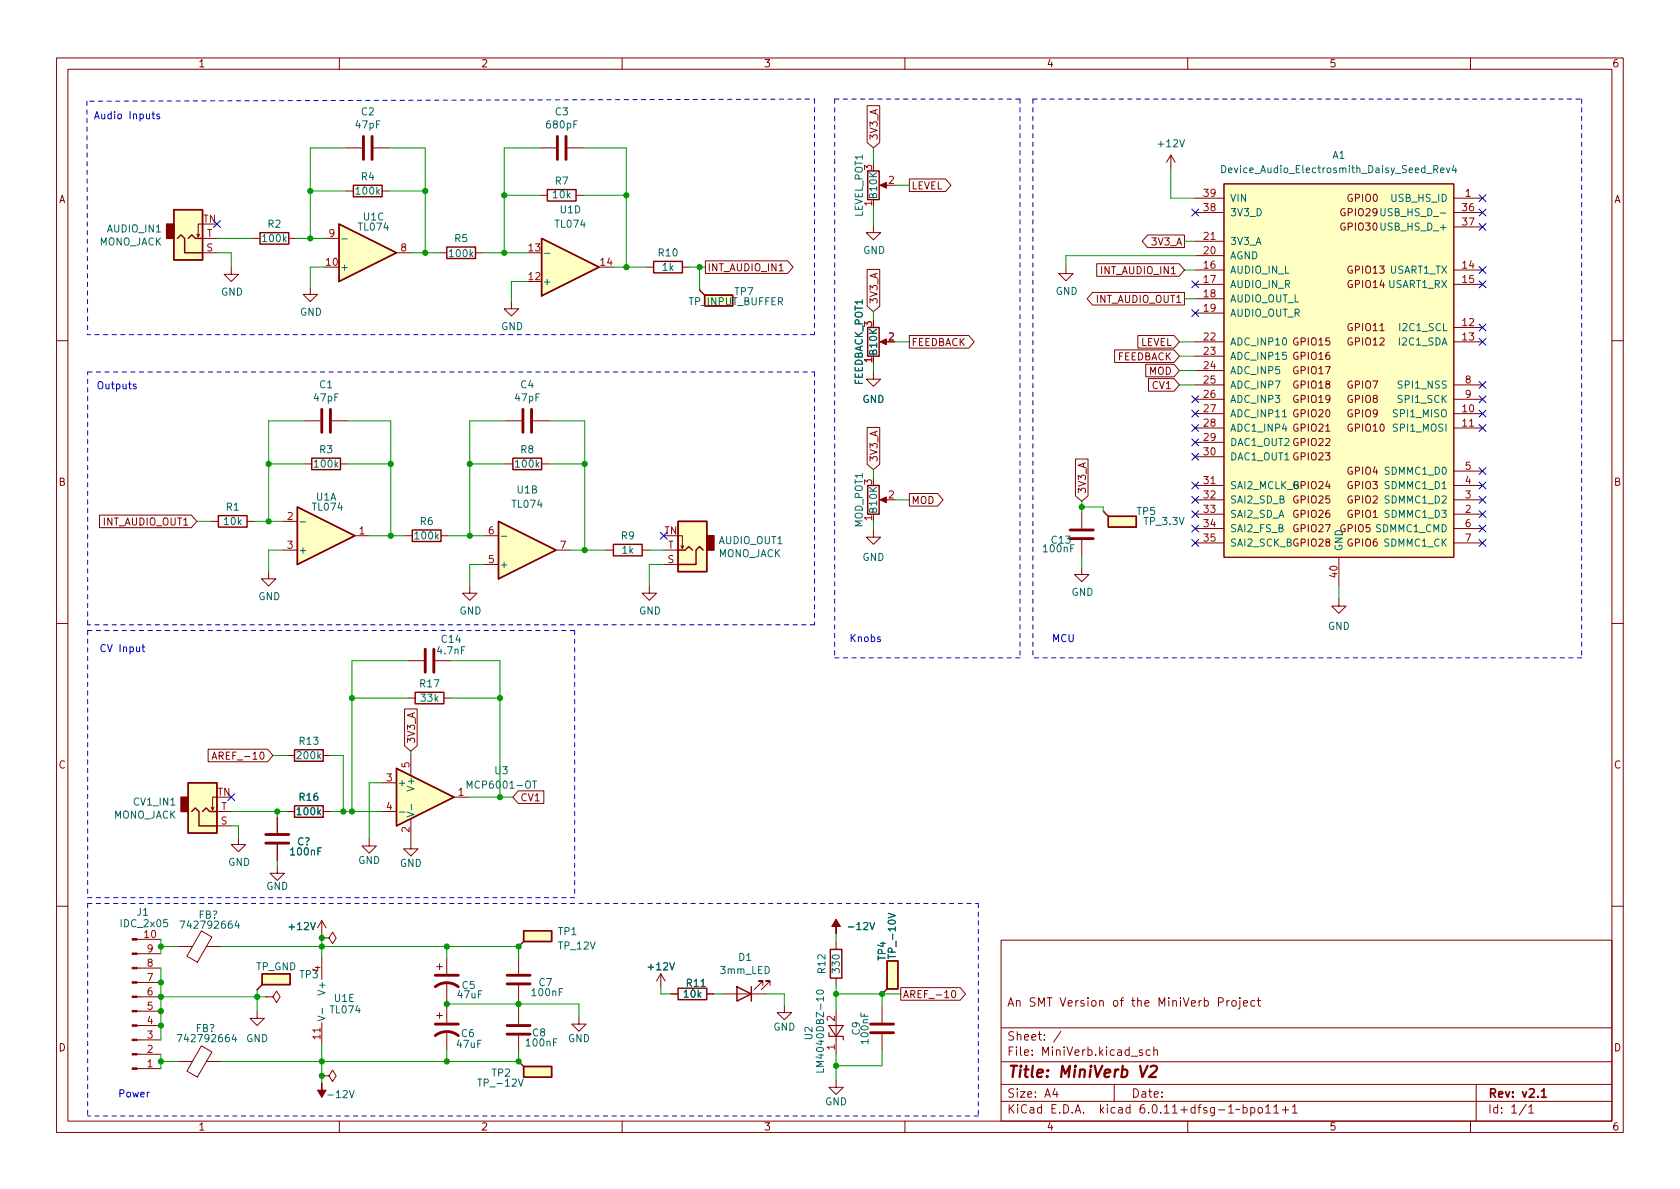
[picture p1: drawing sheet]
<svg xmlns="http://www.w3.org/2000/svg" width="297mm" height="210mm" viewBox="0 0 297 210" stroke-linecap="round" stroke-linejoin="round" font-family="sans-serif">
<g fill="none" stroke="#840000" stroke-width=".18">
<path d="M10 10.2h277v190.1h-277zM12 12.2h273v186.1h-273zM60 10.2v2M110 10.2v2M153.3 18.7h2.2v6.5l-1.1 1-1.1-1zM160 10.2v2M210 10.2v2M260 10.2v2M35.8 39.6h-.7v2.3l-.3-.5M61.2 26.2h2.8M61.2 33.8h1.3M66 26.2h2.8"/>
<path d="M67.6 33.8h1.2M95.5 34.5h1.3M95.5 26.2h2.8M100.3 26.2h2.8M101.9 34.5h1.2M154.4 39.9v1.2h1.3l-1.3 1.3-1.2-1.3h1.2M154.4 35.3v1.3M156 32.8h1M160.8 31.6h6.4l.9 1.2-.9 1.1h-6.4zM207 27.4l-.8 1.3M207 27.4v2.6M207 27.4l.8 1.3"/>
<path d="M211.3 35h5.1M211.3 37.6h5.1M216.4 32.5h40.6v66h-40.6zM257 35h5.1M257 37.6h5.1M35.3 41.4l-.2 .5M35.8 44.7h2.6M35.8 42.2h2.6M40.9 47.2v1.3h1.3l-1.3 1.3-1.3-1.3h1.3M44.7 42.2h1.3M51.1 42.2h1.2M54.9 50.8v1.3h1.2l-1.2 1.2-1.3-1.2h1.3"/>
<path d="M57.4 47.2h2.5M57.4 42.2h2.5M70.1 44.7h2.5M77.7 44.7h1.3M84.1 44.7h1.2M90.4 53.3v1.3h1.3l-1.3 1.3-1.2-1.3h1.2M93.2 49.8h2.6M93.2 44.7h2.6M105.9 47.2h2.6M114.3 47.2h1.3M120.6 47.2h1.3M123.7 51.3h.1"/>
<path d="M124.7 46.1h14.6l.9 1.1-.9 1.1h-14.6zM137.7 47.9h.8M153.3 47.6h2.2v6.6l-1.1 .9-1.1-.9zM160.8 59.3h10.5l.9 1.1-.9 1.2h-10.5zM188.5 47.1v1.3h1.2l-1.2 1.3-1.3-1.3h1.3M193.2 51.7h16.2v2.2h-16.2l-1-1.1zM193.9 46.6h14.6l.9 1.1-.9 1.2h-14.6zM201.2 59.3h6.4l.9 1.1-.9 1.2h-6.4zM202.9 41.6h6.5v2.2h-6.5l-.9-1.1zM207.1 48.4h.7M211.3 47.7h5.1M211.3 50.3h5.1"/>
<path d="M211.3 52.8h5.1M211.3 55.4h5.1M211.3 45.2h5.1M211.3 42.7h5.1M244 58.5h.7M257 57.9h5.1M257 47.7h5.1M257 50.3h5.1M257 40.1h5.1M10 60.2h2M53.8 74.4h2.8M58.7 74.4h2.8"/>
<path d="M89.4 74.4h2.8M94.2 74.4h2.8M153.3 75.6h2.2v6.5l-1.1 1-1.1-1zM154.4 65.8v1.3h1.3l-1.3 1.2-1.2-1.2h1.2M154.4 63v1.3M156 60.4h1M197.1 61.9h10.5l.9 1.1-.9 1.1h-10.5zM202.6 64.4h5l.9 1.1-.9 1.1h-5zM203.1 67h4.5l.9 1.1-.9 1.1h-4.5zM211.3 60.4h5.1M211.3 73.1h5.1M211.3 75.7h5.1"/>
<path d="M211.3 63h5.1M211.3 65.5h5.1M211.3 68.1h5.1M211.3 70.6h5.1M211.3 78.2h5.1M234.4 76.3h.7M257 60.4h5.1M257 73.1h5.1M257 75.7h5.1M257 68.1h5.1M257 70.6h5.1M285 60.2h2"/>
<path d="M17.6 91.1h16.2l1 1.1-1 1.1h-16.2zM37.3 92.2h1.3M43.7 92.2h1.3M50 97.3h2.6M50 92.2h2.6M53.8 82h1.3M60.2 82h1.3M62.7 94.7h2.6M71.6 94.7h1.3M78 94.7h1.2M85.6 99.8h2.5M85.6 94.7h2.5"/>
<path d="M89.4 82h1.3M95.8 82h1.2M98.3 97.3h2.5M107.2 97.3h1.3M113.5 97.3h1.3M117.3 99.8h2.6M117.3 97.3h2.6M119.9 94.7h.7v2.3l.3-.5M120.4 96.5l.2 .5M154.4 93.7v1.3h1.3l-1.3 1.3-1.2-1.3h1.2M154.4 90.9v1.3M156 88.4h1"/>
<path d="M160.8 87.3h5l.9 1.1-.9 1.1h-5zM190.2 81.2h2.2v6.5l-1.1 .9-1.1-.9zM191.3 90.7v2.8M191.3 95.5v2.8M195.1 90.4h.1M211.3 88.4h5.1M211.3 90.9h5.1M211.3 80.8h5.1M211.3 85.8h5.1M211.3 93.5h5.1M211.3 96h5.1M236.7 98.5v5.1"/>
<path d="M257 88.4h5.1M257 90.9h5.1M257 85.8h5.1M257 93.5h5.1M257 96h5.1M257 83.3h5.1M10 110.2h2M47.5 101.1v1.3h1.3l-1.3 1.2-1.3-1.2h1.3M72.1 116.8h2.8M77 116.8h2.8M83.1 103.6v1.3h1.2l-1.2 1.3-1.3-1.3h1.3M114.8 103.6v1.3h1.3l-1.3 1.3-1.3-1.3h1.3"/>
<path d="M191.3 100.3v1.3h1.2l-1.2 1.3-1.3-1.3h1.3M236.7 105.9v1.3h1.3l-1.3 1.3-1.2-1.3h1.2M285 110.2h2M36.8 132.5h10.5l1 1.1-1 1.1h-10.5zM46.1 133.1l.1-.1a.68 .68 0 0 1 .5 .6 .68 .68 0 0 1-.5 .7l-.1-.2-.2-.3zM50.8 133.6h1.3M57.1 133.6h1.3M67.6 138.4h2.5M71.5 125.4h2.3v6.5l-1.2 .9-1.1-.9zM72.1 123.4h1.3M72.6 133.3v3.9M78.5 123.4h1.3"/>
<path d="M91.6 139.9h4.6v2.2h-4.6l-.9-1.1zM37.8 142.7l-.2 .6M38.4 141h-.8v2.3l-.3-.6M38.4 146h2.5M38.4 143.5h2.5M42.2 148.1v1.2h1.2l-1.2 1.3-1.3-1.3h1.3M49 153.2v1.2h1.3l-1.3 1.3-1.2-1.3h1.2M49 144.5v2.8M49 149.3v2.8M50.8 143.5h1.3M57.1 143.5h1.3M65.3 148.3v1.3h1.2l-1.2 1.3-1.3-1.3h1.3"/>
<path d="M67.6 143.5h2.5M72.6 148.8v1.3h1.3l-1.3 1.3-1.2-1.3h1.2M72.6 144.8v3.8M80.3 141h2.5M10 160.2h2M24.2 166.1h4.2M24.2 168.7h4.2M24.2 171.2h4.2M24.2 173.7h4.2M24.2 176.3h4.2M24.2 178.8h4.2M31.5 167.4h2.5"/>
<path d="M35.6 164.6l1.9 1.1-2.6 4.4-1.9-1zM36.5 167.4h2.6M45.5 178.8v1.3h1.2l-1.2 1.3-1.3-1.3h1.3M45.5 175h.1M47 176.3h1.3l.6-1 .6 1-.6 1-.6-1M47 176.3h.1M56.9 165.9h1.3l.6-1.1 .6 1.1-.6 1-.6-1M56.9 165.9h.1M56.9 162.8l-.8 1.3M56.9 162.8v2.5M56.9 169.4v3.8M56.9 162.8l.8 1.3"/>
<path d="M77.2 179.6h1M77.2 170.9h1M77.7 170.4v1M77.7 179.1v1M79 169.4v2.8M79 173.7v3.3M79 178v2.8M91.7 167.4h.1M91.7 169.4v2.8M91.7 174.2v2.8M91.7 178.3v2.8M102.4 179.8v1.3h1.2l-1.2 1.3-1.3-1.3h1.3"/>
<path d="M116.8 172.2l-.7 1.3M116.8 172.2v2.5M116.8 172.2l.8 1.3M118.6 175.8h1.3M125 175.8h1.2M127.8 175.8h7.6M134.9 174.2v-.7h-.8h.8l-1.6 1.5M136.1 174.2v-.7h-.7h.7l-1.5 1.5M138.7 177.8v1.3h1.3l-1.3 1.2-1.3-1.2h1.3M147.8 178.8v7.6M147.8 166.6v1.3M147.8 173v1.2"/>
<path d="M156 175.8h.1M156 178v2.8M159.3 174.7h10.5l.9 1.1-.9 1.1h-10.5zM168.4 175.3l.1-.1a.68 .68 0 0 1 .5 .6 .68 .68 0 0 1-.5 .6l-.1-.1-.2-.4zM177 166.3h108v32h-108zM285 160.2h2M24.2 181.4h4.2M24.2 183.9h4.2M24.2 186.4h4.2M24.2 189h4.2M31.5 187.7h2.5M35.6 184.9l1.9 1.1-2.6 4.5-1.9-1.1z"/>
<path d="M36.5 187.7h2.6M56.9 190.2h1.3l.6-1 .6 1-.6 1.1-.6-1.1M56.9 190.2h.1M56.9 180.8v3.9M60 198.3v2M79 182.4v3.3M91.7 187.7h.1M91.7 183.1v2.8M110 198.3v2M147.8 191v1.3h1.3l-1.3 1.2-1.2-1.2h1.2M156 182.9v2.8M160 198.3v2"/>
<path d="M177 194.8h108M177 191.8h108M177 187.8h108M177 181.8h108M182.5 186.5v.1M182.5 185.7v.1M184.6 183.8v.1M184.6 183v.1M187.6 182.4l-1.3 1.9M197 191.8v3M203.4 185.7l-.5-.1-.3 .3v.4l.2 .3h.6M204 185.8l.2-.2 .4 .1v.9"/>
<path d="M204 185.1v1.5M210 198.3v2M223.8 196.8h.8M225.2 195.8l.4-.5v1.5M225.2 196.8h.9M226.7 196.3h1.2M227.3 195.7v1.1M228.5 195.8l.4-.5v1.5M228.5 196.8h.9M260 198.3v2M261 191.8v6.5M270.3 195.8l.4-.5v1.5"/>
<path d="M270.3 196.8h.9"/>
</g>
<g fill="none" stroke="#006464" stroke-width=".18">
<path d="M66.7 33.9l.4 .5M67.1 33.5l-.5 .5M102.1 21.4h-.6v1.2M208.6 24.7l.4 1.3 .4-1.3M253.5 29.9h.6l.1-.2v-.3l-.7-.1v1.2M253.8 29.9l.4 .6M254.7 37.7h1M254.7 30.1l.6-.1v-.2l-.4-.1-.2 .2 .1 .6h.5M255.7 29.7l.3 .8 .4-.8M257.1 29.2l-.3 .9h.8M257.4 29.7v.8M50.2 42.2l.4 .5"/>
<path d="M50.6 41.9l-.5 .5M60.4 42.2h1M83.3 44.9l.3 .5M83.6 44.6l-.5 .4M96.3 44.8h.9M226.8 73.7h.7M53.1 92.3h1M59.4 82.1l.3 .5M59.7 81.8l-.4 .4M77.2 94.8l.3 .5M77.5 94.5l-.5 .4M88.6 94.8h1"/>
<path d="M94.9 82.1l.4 .5M95.3 81.8l-.5 .4M189.9 96.3h-.6v1.3M82.2 114.4h-.6v1.2M56.3 133.7l.4 .5M56.7 133.3l-.5 .5M93.1 138.2l.1-.1a.43 .43 0 0 1 .6 .4v.5a.42 .42 0 0 1-.4 .4 .42 .42 0 0 1-.5-.4v-.5zM94.1 138.1h.8M94.5 138.1v1.3M30.2 142.4h.7M56.3 143.6l.4 .5M56.7 143.2l-.5 .5"/>
<path d="M56.8 149.9h-.6v1.3M70.6 143.6h1M71.9 143.6l1.3 .4-1.3 .5M72.7 142.2v1M29.6 162.6h-.6l-.1 .6 .2-.1 .4 .1 .2 .1-.1 .5-.2 .1-.5-.1M41 162.9h-.4a.86 .86 0 0 0 0 1.2l.4-.1 .1-.4-.3-.2h-.2l-.3 .2M41.9 162.8l-.3 .9h.7M42.2 163.3v.8M54.9 163.1l.4 1.3 .5-1.3M56.2 179.7l1.3 .4-1.3 .4M57 178.3v.9M99.5 174.8h-.6v1.3"/>
<path d="M118.4 170.2l.4 1.3 .5-1.3M124 174.4h.7M144.5 175.2a.69 .69 0 0 1 1.1 .3 .72 .72 0 0 1-1.3-.1zM145.6 176.6h-1.3l.4 .4M145.6 176.3v.7M152.2 179.1v.6h1.3M153.8 163.1l.4 1.3 .4-1.3M157 161.5l1.3 .4-1.3 .4M40.4 182.9l-.3 .1a.86 .86 0 0 0 0 1.2l.4-.1 .1-.4-.3-.3-.3 .1-.2 .2M41.4 182.9l-.3 .9h.7M41.7 183.4v.8M61.8 192.8l.4 1.3 .4-1.3"/>
<path d="M91.7 190.8l.4 1.3 .4-1.3M98.5 183.7h-.6v1.3"/>
</g>
<g fill="#ffffc2" stroke="#ffffc2" stroke-width=".18">
<path d="M33.3 138.4h5.1v8.9h-5.1z"/>
<path d="M46.4 172.2h4.9v1.9h-4.9z"/>
<path d="M88.1 92.2l10.2 5.1-10.2 5.1z"/>
<path d="M196 91.3h4.9v1.9h-4.9z"/>
<path d="M95.8 42.2l10.1 5-10.1 5.1z"/>
<path d="M52.6 89.7l10.1 5-10.1 5.1z"/>
<path d="M30.7 37.1h5.1v8.9h-5.1z"/>
<path d="M92.6 188.6h4.9v1.9h-4.9z"/>
<path d="M92.6 164.6h4.9v1.9h-4.9z"/>
<path d="M59.9 39.6l10.2 5.1-10.2 5.1z"/>
<path d="M70.1 135.9l10.2 5.1-10.2 5z"/>
<path d="M156.8 169.9h1.9v5h-1.9z"/>
<path d="M124.6 52.2h4.9v1.9h-4.9z"/>
<path d="M119.9 92.2h5.1v8.9h-5.1z"/>
<path d="M216.4 32.5h40.6v66h-40.6z"/>
</g>
<g fill="none" stroke="#840000" stroke-width=".25">
<path d="M30.7 37.1h5.1v8.9h-5.1zM59.9 39.6l10.2 5.1-10.2 5.1zM62.5 32.8h5.1v2h-5.1zM96.8 33.5h5.1v2.1h-5.1zM153.4 30.2h2v5.1h-2zM31.4 42.2l.6-.7 .6 .7v2.5h3.2M33.3 42.2l.6-.7 .6 .7h1.3M46 41.1h5.1v2.1h-5.1zM79 43.7h5.1v2h-5.1zM95.8 42.2l10.1 5-10.1 5.1zM115.6 46.2h5v2.1h-5zM123.7 51.3l.9 .9"/>
<path d="M124.6 52.2h4.9v1.9h-4.9zM153.4 57.9h2v5.1h-2zM38.6 91.2h5.1v2h-5.1zM52.6 89.7l10.1 5-10.1 5.1zM55.1 81h5.1v2.1h-5.1zM72.9 93.7h5.1v2.1h-5.1zM88.1 92.2l10.2 5.1-10.2 5.1zM90.7 81h5.1v2.1h-5.1zM108.5 96.3h5v2h-5zM119.9 92.2h5.1v8.9h-5.1zM119.9 97.3h1.3l.6-.7 .6 .7M124.3 97.3l-.6-.7-.6 .7v2.5h-3.2"/>
<path d="M153.4 85.8h2v5.1h-2zM195.1 90.4l.9 .9M196 91.3h4.9v1.9h-4.9zM33.3 138.4h5.1v8.9h-5.1zM52.1 132.6h5v2h-5zM70.1 135.9l10.2 5.1-10.2 5zM73.4 122.4h5.1v2.1h-5.1zM33.9 143.5l.6-.6 .7 .6v2.5h3.2M35.8 143.5l.6-.6 .7 .6h1.3M52.1 142.5h5v2h-5zM46.4 172.2h4.9v1.9h-4.9zM46.4 174.1l-.9 .9"/>
<path d="M92.6 164.6h4.9v1.9h-4.9zM92.6 166.5l-.9 .9M119.9 174.7h5.1v2.1h-5.1zM130.3 174.5l2.5 1.3-2.5 1.2zM132.8 174.5v2.5M146.8 167.9h2v5.1h-2zM156.8 169.9h1.9v5h-1.9zM156.8 174.9l-.8 .9M91.7 187.7l.9 .9M92.6 188.6h4.9v1.9h-4.9z"/>
</g>
<g fill="#840000" stroke="#840000" stroke-width=".25">
<path d="M32 141h1.3v2.5h-1.3z"/>
<path d="M29.5 39.6h1.2v2.6h-1.2z"/>
<path d="M125 94.7h1.2v2.6h-1.2z"/>
</g>
<g fill="#840000" stroke="#840000" stroke-width=".18">
<path d="M23.4 166h.8v.2h-.8z"/>
<path d="M23.4 168.5h.8v.3h-.8z"/>
<path d="M23.4 171.1h.8v.2h-.8z"/>
<path d="M23.4 173.6h.8v.3h-.8z"/>
<path d="M23.4 176.1h.8v.3h-.8z"/>
<path d="M23.4 178.7h.8v.2h-.8z"/>
<path d="M23.4 181.2h.8v.3h-.8z"/>
<path d="M23.4 183.8h.8v.2h-.8z"/>
<path d="M23.4 186.3h.8v.3h-.8z"/>
<path d="M23.4 188.8h.8v.3h-.8z"/>
<path d="M147.8 162.6l.8 1.2h-.8v1.3v-1.3h-.7z"/>
<path d="M56.9 191.5v1.3h.8l-.8 1.3-.8-1.3h.8z"/>
<path d="M155.6 60.4l1.1-.5v1.1z"/>
<path d="M155.6 32.8l1.1-.5v1z"/>
<path d="M155.6 88.4l1.1-.5v1z"/>
</g>
<g fill="none" stroke="#840000" stroke-width=".51">
<path d="M64.3 24.1v4.1M65.8 24.1v4.1M98.6 24.1v4.1M100.1 24.1v4.1M56.9 72.4v4M58.4 72.4v4M92.5 72.4v4M94 72.4v4M189.2 95.2h4.1M189.2 93.7h4.1M75.2 114.8v4.1M76.7 114.8v4.1"/>
<path d="M47 149.1h4.1M47 147.6h4.1M77 174.5a3.3 3.3 0 0 1 4 0M77 172.5h4M89.7 172.5h4M89.7 174h4M77 183.1a3.3 3.3 0 0 1 4 0M77 181.1h4M89.7 182.9h4M89.7 181.4h4M153.9 181.1h4.1M153.9 182.6h4.1"/>
</g>
<path d="M146.6 181.4h2.5l-1.3 1.9zM146.6 182.6v.7h2.5v.6" fill="none" stroke="#840000" stroke-width=".2"/>
<path d="M214.1 42.4h.7M259.8 75.4h.8M214.1 85.5h.7M56.6 181.8v.7" fill="none" stroke="#a90000" stroke-width=".18"/>
<path d="M28.2 20.2h-.3l-.2 .1 .1 .2 .4 .1v.3h-.5M24 68l-.3-.1-.1 .2v.2l.4 .1v.3h-.4M25.1 114.4h.5M25.3 114v1.1l.3 .1M155.6 112.7l-.3-.1-.2 .2 .1 .2 .4 .1v.3h-.5" fill="none" stroke="#0000c2" stroke-width=".18"/>
<g fill="none" stroke="#0000c2" stroke-width=".18" stroke-dasharray=".8 .8">
<path d="M15.4 17.9l.1 41.3M15.9 17.9l128.1-.4M144 17.5v41.7M147.6 17.5v98.8M147.6 17.5h32.7M180.3 17.5v98.8M182.6 17.5h97.1M182.6 17.5v98.8M279.7 17.5v98.8M144 59.2h-128.5M15.5 65.8h128.5M144 65.8v44.7"/>
<path d="M15.5 110.5v-44.7M15.5 111.5v47.2M15.5 111.5h86.1M101.6 111.5v47.2M144 110.5h-128.5M180.3 116.3h-32.7M279.7 116.3h-97.1M15.5 159.8h157.5M15.5 159.8v37.6M101.6 158.7h-86.1M173 159.8v37.6M173 197.4h-157.5"/>
</g>
<g fill="none" stroke="#009600" stroke-width=".18">
<path d="M54.9 33.8h6.3M61.2 26.2h-6.3v16M68.8 26.2h6.4v18.5M68.8 33.8h6.4M89.2 34.5h6.3M95.5 26.2h-6.3v18.5M103.1 34.5h7.6M103.1 26.2h7.6v21M154.4 26.2v2.8M154.4 36.6v3.3M158.2 32.8h2.6M207 30v5h4.3"/>
<path d="M38.4 44.7h2.5v2.5M38.4 42.2h6.3M52.3 42.2h5.1M57.4 47.2h-2.5v3.6M72.6 44.7h5.1M85.3 44.7h7.9M93.2 49.8h-2.8v3.5M108.5 47.2h5.8M121.9 47.2h2.8M123.7 47.2v4.1M154.4 55.1v1.5M209.4 47.7h1.9"/>
<path d="M209.4 42.7h1.9M209.4 52.8h1.9M211.3 45.2h-22.8v1.9M53.8 74.4h-6.3v17.8M61.5 74.4h7.6v20.3M89.4 74.4h-6.3v20.3M97 74.4h6.4v22.9M154.4 64.3v1.5M158.2 60.4h2.6M208.5 60.4h2.8M208.5 65.5h2.8M208.5 68.1h2.8"/>
<path d="M208.5 63h2.8M34.8 92.2h2.5M45 92.2h5M47.5 82h6.3M50 97.3h-2.5v3.8M61.5 82h7.6M65.3 94.7h6.3M79.2 94.7h6.4M83.1 82h6.3M85.6 99.8h-2.5v3.8M97 82h6.4M100.8 97.3h6.4"/>
<path d="M114.8 97.3h2.5M117.3 99.8h-2.5v3.8M154.4 83.1v1.5M154.4 92.2v1.5M158.2 88.4h2.6M191.3 88.6v2.1M191.3 98.3v2M191.3 89.7h3.8v.7M72.1 116.8h-9.9v26.7M79.8 116.8h8.6v24.2M236.7 103.6v2.3M48.3 133.6h2.5"/>
<path d="M58.4 133.6h2.3v9.9M62.2 123.4h9.9M67.6 138.4h-2.3v9.9M72.6 132.8v.5M79.8 123.4h8.6M40.9 143.5h9.9M40.9 146h1.3v2.1M49 143.5v1M49 152.1v1.1M58.4 143.5h9.2M72.6 148.6v.2M82.8 141h7.9"/>
<path d="M28.4 166.1v2.6M28.4 171.2v12.7M28.4 167.4h3.1M28.4 176.3h18.6M39.1 167.4h52.6v2M45.5 175v3.8M56.9 165.3v4.1M79 167.4v2M79 177v1M79 177.5h23.4v2.3M91.7 177v1.3M116.8 174.7v1.1h1.8"/>
<path d="M126.2 175.8h1.6M135.4 175.8h3.3v2M147.8 165.1v1.5M147.8 174.2v4.6M147.8 175.8h11.5M156 175.8v2.2M28.4 187.7h3.1M28.4 186.4v2.6M56.9 184.7v6.8M79 185.7v2M91.7 185.9v1.8h-52.6M147.8 186.4v4.6"/>
<path d="M156 185.7v2.8h-8.2"/>
</g>
<g fill="none" stroke="#000084" stroke-width=".18">
<path d="M37.7 39l1.3 1.2M39 39l-1.3 1.2M210.7 37l1.2 1.2M211.9 37l-1.2 1.2M261.5 39.5l1.2 1.2M261.5 37l1.2 1.2M261.5 34.4l1.2 1.3M262.7 39.5l-1.2 1.2M262.7 37l-1.2 1.2M262.7 34.4l-1.2 1.3M210.7 49.7l1.2 1.2M210.7 54.8l1.2 1.2"/>
<path d="M211.9 49.7l-1.2 1.2M211.9 54.8l-1.2 1.2M261.5 57.3l1.2 1.2M261.5 59.8l1.2 1.3M261.5 47.1l1.2 1.3M261.5 49.7l1.2 1.2M262.7 57.3l-1.2 1.2M262.7 59.8l-1.2 1.3M262.7 47.1l-1.2 1.3M262.7 49.7l-1.2 1.2M210.7 75.1l1.2 1.2M210.7 70l1.2 1.2"/>
<path d="M210.7 72.5l1.2 1.3M210.7 77.6l1.2 1.2M211.9 75.1l-1.2 1.2M211.9 70l-1.2 1.2M211.9 72.5l-1.2 1.3M211.9 77.6l-1.2 1.2M261.5 72.5l1.2 1.3M261.5 70l1.2 1.2M261.5 67.5l1.2 1.2M261.5 75.1l1.2 1.2M262.7 72.5l-1.2 1.3M262.7 70l-1.2 1.2"/>
<path d="M262.7 67.5l-1.2 1.2M262.7 75.1l-1.2 1.2M116.7 94.1l1.3 1.2M118 94.1l-1.3 1.2M210.7 92.9l1.2 1.2M210.7 95.4l1.2 1.2M210.7 80.2l1.2 1.2M210.7 85.2l1.2 1.3M210.7 90.3l1.2 1.2M210.7 87.8l1.2 1.2M211.9 92.9l-1.2 1.2M211.9 95.4l-1.2 1.2"/>
<path d="M211.9 90.3l-1.2 1.2M211.9 87.8l-1.2 1.2M211.9 80.2l-1.2 1.2M211.9 85.2l-1.2 1.3M261.5 85.2l1.2 1.3M261.5 87.8l1.2 1.2M261.5 90.3l1.2 1.2M261.5 82.7l1.2 1.2M261.5 92.9l1.2 1.2M261.5 95.4l1.2 1.2M262.7 85.2l-1.2 1.3M262.7 87.8l-1.2 1.2"/>
<path d="M262.7 90.3l-1.2 1.2M262.7 82.7l-1.2 1.2M262.7 92.9l-1.2 1.2M262.7 95.4l-1.2 1.2M40.3 140.4l1.2 1.2M41.5 140.4l-1.2 1.2"/>
</g>
<g fill="#009600" stroke="#009600" stroke-width=".18">
<circle cx="89.2" cy="34.5" r=".46"/>
<circle cx="75.2" cy="33.8" r=".46"/>
<circle cx="110.7" cy="34.5" r=".46"/>
<circle cx="110.7" cy="47.2" r=".46"/>
<circle cx="75.2" cy="44.7" r=".46"/>
<circle cx="191.3" cy="89.7" r=".46"/>
<circle cx="47.5" cy="82" r=".46"/>
<circle cx="47.5" cy="92.2" r=".46"/>
<circle cx="62.2" cy="123.4" r=".46"/>
<circle cx="88.4" cy="123.4" r=".46"/>
<circle cx="69.1" cy="94.7" r=".46"/>
<circle cx="54.9" cy="42.2" r=".46"/>
<circle cx="54.9" cy="33.8" r=".46"/>
<circle cx="83.1" cy="82" r=".46"/>
<circle cx="83.1" cy="94.7" r=".46"/>
<circle cx="123.7" cy="47.2" r=".46"/>
<circle cx="103.4" cy="97.3" r=".46"/>
<circle cx="69.1" cy="82" r=".46"/>
<circle cx="103.4" cy="82" r=".46"/>
<circle cx="89.2" cy="44.7" r=".46"/>
<circle cx="56.9" cy="187.7" r=".46"/>
<circle cx="56.9" cy="190.2" r=".46"/>
<circle cx="79" cy="177.5" r=".46"/>
<circle cx="91.7" cy="177.5" r=".46"/>
<circle cx="147.8" cy="175.8" r=".46"/>
<circle cx="156" cy="175.8" r=".46"/>
<circle cx="147.8" cy="188.5" r=".46"/>
<circle cx="79" cy="187.7" r=".46"/>
<circle cx="91.7" cy="187.7" r=".46"/>
<circle cx="60.7" cy="143.5" r=".46"/>
<circle cx="56.9" cy="165.9" r=".46"/>
<circle cx="62.2" cy="143.5" r=".46"/>
<circle cx="49" cy="143.5" r=".46"/>
<circle cx="45.5" cy="176.3" r=".46"/>
<circle cx="28.4" cy="181.4" r=".46"/>
<circle cx="28.4" cy="173.7" r=".46"/>
<circle cx="28.4" cy="178.8" r=".46"/>
<circle cx="28.4" cy="176.3" r=".46"/>
<circle cx="28.4" cy="167.4" r=".46"/>
<circle cx="28.4" cy="187.7" r=".46"/>
<circle cx="56.9" cy="167.4" r=".46"/>
<circle cx="79" cy="167.4" r=".46"/>
<circle cx="91.7" cy="167.4" r=".46"/>
<circle cx="88.4" cy="141" r=".46"/>
</g>
<g font-size="2.8" fill="#840000">
<text x="178" y="191.2">Title:</text>
<text x="187.3" y="191.2">MiniVerb</text>
<text x="201.7" y="191.2">V2</text>
</g>
<g font-size="2.1" fill="#840000">
<text x="178" y="178.5">An SMT Version</text>
<text x="197" y="178.5">of</text>
<text x="200.5" y="178.5">the</text>
<text x="205.3" y="178.5">MiniVerb</text>
<text x="215.9" y="178.5">Project</text>
<text x="178" y="184.5">Sheet:</text>
<text x="178" y="187.2">File:</text>
<text x="184.4" y="187.2">MiniVerb.kicad_sch</text>
<text x="178" y="197.4">KiCad</text>
<text x="178" y="194.6">Size:</text>
<text x="184.7" y="194.6">A4</text>
<text x="185.7" y="197.4">E.D.A.</text>
<text x="194.6" y="197.4">kicad</text>
<text x="200" y="194.6">Date:</text>
<text x="201.8" y="197.4">6.0.11+dfsg-1~bpo11+1</text>
<text x="263" y="194.6">Rev:</text>
<text x="263" y="197.4">Id:</text>
<text x="267.1" y="197.4">1/1</text>
<text x="269.1" y="194.6">v2.1</text>
</g>
<g font-size="1.8" fill="#840000">
<text x="35" y="12.3">1</text>
<text x="85" y="12.3">2</text>
<text x="135" y="12.3">3</text>
<text x="185" y="12.3">4</text>
<text x="235" y="12.3">5</text>
<text x="285" y="12.3">6</text>
<text x="155.5" y="24.9" transform="rotate(-90 155.5 24.9)">3V3_A</text>
<text x="161.1" y="33.9">LEVEL</text>
<text x="10.4" y="36.3">A</text>
<text x="238" y="36.1">GPIO0</text>
<text x="285.4" y="36.3">A</text>
<text x="203.4" y="43.8">3V3_A</text>
<text x="125" y="48.4">INT_AUDIO_IN1</text>
<text x="155.5" y="53.8" transform="rotate(-90 155.5 53.8)">3V3_A</text>
<text x="193.7" y="53.9">INT_AUDIO_OUT1</text>
<text x="194.4" y="48.9">INT_AUDIO_IN1</text>
<text x="238" y="48.8">GPIO13</text>
<text x="238" y="58.9">GPIO11</text>
<text x="161.1" y="61.6">FEEDBACK</text>
<text x="197.6" y="64.1">FEEDBACK</text>
<text x="201.7" y="61.6">LEVEL</text>
<text x="228.4" y="61.5">GPIO15</text>
<text x="228.4" y="64">GPIO16</text>
<text x="238" y="61.5">GPIO12</text>
<text x="203.1" y="66.6">MOD</text>
<text x="203.5" y="69.2">CV1</text>
<text x="228.4" y="66.5">GPIO17</text>
<text x="228.4" y="69.1">GPIO18</text>
<text x="228.4" y="71.6">GPIO19</text>
<text x="238" y="69.1">GPIO7</text>
<text x="238" y="71.6">GPIO8</text>
<text x="228.4" y="74.2">GPIO20</text>
<text x="228.4" y="76.7">GPIO21</text>
<text x="238" y="76.7">GPIO10</text>
<text x="238" y="74.2">GPIO9</text>
<text x="155.5" y="81.8" transform="rotate(-90 155.5 81.8)">3V3_A</text>
<text x="10.3" y="86.3">B</text>
<text x="161.1" y="89.5">MOD</text>
<text x="192.4" y="87.4" transform="rotate(-90 192.4 87.4)">3V3_A</text>
<text x="228.4" y="89.4">GPIO25</text>
<text x="285.3" y="86.3">B</text>
<text x="18.1" y="93.3">INT_AUDIO_OUT1</text>
<text x="228.4" y="91.9">GPIO26</text>
<text x="228.4" y="94.5">GPIO27</text>
<text x="73.8" y="131.6" transform="rotate(-90 73.8 131.6)">3V3_A</text>
<text x="10.3" y="136.3">C</text>
<text x="37.3" y="134.7">AREF_-10</text>
<text x="285.3" y="136.3">C</text>
<text x="91.9" y="142.1">CV1</text>
<text x="159.6" y="176.9">AREF_-10</text>
<text x="10.3" y="186.3">D</text>
<text x="285.3" y="186.3">D</text>
<text x="35" y="200.3">1</text>
<text x="85" y="200.3">2</text>
<text x="135" y="200.3">3</text>
<text x="185" y="200.3">4</text>
<text x="235" y="200.3">5</text>
<text x="285" y="200.3">6</text>
</g>
<g font-size="1.8" fill="#0000c2">
<text x="16.5" y="21.1">Audio</text>
<text x="22.8" y="21.1">Inputs</text>
<text x="17" y="68.8">Outputs</text>
<text x="150.1" y="113.5">Knobs</text>
<text x="185.9" y="113.5">MCU</text>
<text x="17.5" y="115.3">CV Input</text>
<text x="20.8" y="194">Power</text>
</g>
<g font-size="1.8" fill="#006464">
<text x="62.6" y="23.1">47pF</text>
<text x="63.7" y="20.8">C2</text>
<text x="96.3" y="23.1">680pF</text>
<text x="98" y="20.8">C3</text>
<text x="204.4" y="26.4">+12V</text>
<text x="235.5" y="28.4">A1</text>
<text x="62.6" y="34.8">100k</text>
<text x="63.7" y="32.3">R4</text>
<text x="97.5" y="35.4">10k</text>
<text x="98" y="33">R7</text>
<text x="155.5" y="35.3" transform="rotate(-90 155.5 35.3)">B10K</text>
<text x="215.6" y="31">Device_Audio_Electrosmith_Daisy_Seed_Rev4</text>
<text x="18.8" y="41.5">AUDIO_IN1</text>
<text x="47.2" y="40.6">R2</text>
<text x="63.2" y="41.1">TL074</text>
<text x="64.1" y="39.4">U1C</text>
<text x="97.9" y="40.6">TL074</text>
<text x="98.9" y="38.1">U1D</text>
<text x="152.9" y="38.4" transform="rotate(-90 152.9 38.4)">LEVEL_POT1</text>
<text x="217.4" y="38.6">3V3_D</text>
<text x="217.4" y="36.1">VIN</text>
<text x="236.7" y="38.6">GPIO29 USB_HS_D_-</text>
<text x="236.7" y="41.1">GPIO30 USB_HS_D_+</text>
<text x="245.7" y="36.1">USB_HS_ID</text>
<text x="17.5" y="43.8">MONO_JACK</text>
<text x="46.1" y="43.2">100k</text>
<text x="79.1" y="45.8">100k</text>
<text x="80.2" y="43.2">R5</text>
<text x="116.2" y="45.7">R10</text>
<text x="152.5" y="45.3">GND</text>
<text x="217.4" y="46.2">AGND</text>
<text x="217.4" y="43.7">3V3_A</text>
<text x="39" y="52.7">GND</text>
<text x="60.1" y="48.3">+</text>
<text x="95.9" y="50.8">+</text>
<text x="116.9" y="48.3">1k</text>
<text x="129.7" y="52.6">TP7</text>
<text x="186.6" y="52.5">GND</text>
<text x="217.4" y="48.8">AUDIO_IN_L</text>
<text x="217.4" y="51.3">AUDIO_IN_R</text>
<text x="217.4" y="53.8">AUDIO_OUT_L</text>
<text x="238" y="51.3">GPIO14 USART1_RX</text>
<text x="245.7" y="48.8">USART1_TX</text>
<text x="53" y="56.2">GND</text>
<text x="88.5" y="58.8">GND</text>
<text x="121.7" y="54.4">TP_INPUT_BUFFER</text>
<text x="217.4" y="56.4">AUDIO_OUT_R</text>
<text x="247.1" y="58.9">I2C1_SCL</text>
<text x="155.5" y="63" transform="rotate(-90 155.5 63)">B10K</text>
<text x="217.4" y="61.5">ADC_INP10</text>
<text x="217.4" y="64">ADC_INP15</text>
<text x="247.1" y="61.5">I2C1_SDA</text>
<text x="55.3" y="71.3">47pF</text>
<text x="56.3" y="69">C1</text>
<text x="90.8" y="71.3">47pF</text>
<text x="91.9" y="69">C4</text>
<text x="152.4" y="71.6">GND</text>
<text x="152.9" y="68.2" transform="rotate(-90 152.9 68.2)">FEEDBACK_POT1</text>
<text x="217.4" y="66.5">ADC_INP5</text>
<text x="217.4" y="69.1">ADC_INP7</text>
<text x="217.4" y="71.6">ADC_INP3</text>
<text x="246.9" y="69.1">SPI1_NSS</text>
<text x="246.9" y="71.6">SPI1_SCK</text>
<text x="217.4" y="74.2">ADC_INP11</text>
<text x="217.4" y="76.7">ADC1_INP4</text>
<text x="246" y="74.2">SPI1_MISO</text>
<text x="246" y="76.7">SPI1_MOSI</text>
<text x="55.3" y="83.1">100k</text>
<text x="56.3" y="80.5">R3</text>
<text x="90.8" y="83.1">100k</text>
<text x="91.9" y="80.5">R8</text>
<text x="217.4" y="79.2">DAC1_OUT2 GPIO22</text>
<text x="217.4" y="81.8">DAC1_OUT1 GPIO23</text>
<text x="55.8" y="88.9">U1A</text>
<text x="91.2" y="87.6">U1B</text>
<text x="217.4" y="86.9">SAI2_MCLK_B</text>
<text x="217.4" y="89.4">SAI2_SD_B</text>
<text x="228.4" y="86.9">GPIO24</text>
<text x="238" y="89.4">GPIO2 SDMMC1_D2</text>
<text x="238" y="86.9">GPIO3 SDMMC1_D1</text>
<text x="238" y="84.3">GPIO4 SDMMC1_D0</text>
<text x="39.3" y="93.2">10k</text>
<text x="39.8" y="90.7">R1</text>
<text x="55" y="90.7">TL074</text>
<text x="73" y="95.8">100k</text>
<text x="74.1" y="93.2">R6</text>
<text x="90.3" y="90.2">TL074</text>
<text x="109.7" y="95.8">R9</text>
<text x="152.9" y="93.4" transform="rotate(-90 152.9 93.4)">MOD_POT1</text>
<text x="155.5" y="90.9" transform="rotate(-90 155.5 90.9)">B10K</text>
<text x="200.9" y="91.4">TP5</text>
<text x="202.1" y="93.2">TP_3.3V</text>
<text x="217.4" y="91.9">SAI2_SD_A</text>
<text x="217.4" y="94.5">SAI2_FS_B</text>
<text x="236.7" y="94.5">GPIO5 SDMMC1_CMD</text>
<text x="238" y="91.9">GPIO1 SDMMC1_D3</text>
<text x="52.7" y="98.3">+</text>
<text x="88.3" y="100.8">+</text>
<text x="109.8" y="98.3">1k</text>
<text x="127" y="96.6">AUDIO_OUT1</text>
<text x="127" y="98.9">MONO_JACK</text>
<text x="152.4" y="99.6">GND</text>
<text x="184.2" y="98">100nF</text>
<text x="185.7" y="96.5">C13</text>
<text x="217.4" y="97">SAI2_SCK_B GPIO28</text>
<text x="237.8" y="97.5" transform="rotate(-90 237.8 97.5)">GND</text>
<text x="238" y="97">GPIO6 SDMMC1_CK</text>
<text x="45.6" y="106.5">GND</text>
<text x="189.4" y="105.7">GND</text>
<text x="81.2" y="109">GND</text>
<text x="112.9" y="109">GND</text>
<text x="234.7" y="111.8">GND</text>
<text x="77" y="116.1">4.7nF</text>
<text x="77.8" y="114">C14</text>
<text x="74" y="121.9">R17</text>
<text x="74.1" y="124.5">33k</text>
<text x="52.2" y="134.6">200k</text>
<text x="52.7" y="132.1">R13</text>
<text x="87.3" y="137.3">U3</text>
<text x="23.4" y="142.8">CV1_IN1</text>
<text x="52.7" y="142">R16</text>
<text x="70.2" y="139.4">+</text>
<text x="73.7" y="140.1" transform="rotate(-90 73.7 140.1)">V+</text>
<text x="82.2" y="139.8">MCP6001-OT</text>
<text x="20.1" y="145.1">MONO_JACK</text>
<text x="52.2" y="144.5">100k</text>
<text x="52.5" y="149.9">C?</text>
<text x="40.3" y="153.5">GND</text>
<text x="51.1" y="151.6">100nF</text>
<text x="63.3" y="153.2">GND</text>
<text x="70.6" y="153.7">GND</text>
<text x="47" y="157.7">GND</text>
<text x="21" y="164.3">IDC_2x05</text>
<text x="24.1" y="162.3">J1</text>
<text x="31.6" y="164.6">742792664</text>
<text x="35" y="162.8">FB?</text>
<text x="50.7" y="164.8">+12V</text>
<text x="98.6" y="165.7">TP1</text>
<text x="149.6" y="164.8">-12V</text>
<text x="45.2" y="172">TP_GND</text>
<text x="52.8" y="173.4">TP3</text>
<text x="98.6" y="168.3">TP_12V</text>
<text x="114.2" y="172">+12V</text>
<text x="127.2" y="172.6">3mm_LED</text>
<text x="130.4" y="170.3">D1</text>
<text x="146.3" y="172.3" transform="rotate(-90 146.3 172.3)">R12</text>
<text x="148.9" y="172.3" transform="rotate(-90 148.9 172.3)">330</text>
<text x="157" y="170" transform="rotate(-90 157 170)">TP4</text>
<text x="158.8" y="169.7" transform="rotate(-90 158.8 169.7)">TP_-10V</text>
<text x="57.9" y="176.2" transform="rotate(-90 57.9 176.2)">V+</text>
<text x="58.2" y="179.6">TL074</text>
<text x="58.9" y="177.5">U1E</text>
<text x="80.6" y="176.9">47uF</text>
<text x="81.5" y="175.3">C5</text>
<text x="93.7" y="176.5">100nF</text>
<text x="95.1" y="174.8">C7</text>
<text x="120.7" y="176.8">10k</text>
<text x="121.2" y="174.9">R11</text>
<text x="31.1" y="184.7">742792664</text>
<text x="34.5" y="182.9">FB?</text>
<text x="43.5" y="184.7">GND</text>
<text x="80.5" y="185.7">47uF</text>
<text x="81.4" y="183.8">C6</text>
<text x="92.7" y="185.4">100nF</text>
<text x="94" y="183.6">C8</text>
<text x="100.4" y="184.7">GND</text>
<text x="136.7" y="182.6">GND</text>
<text x="144" y="184" transform="rotate(-90 144 184)">U2</text>
<text x="152.4" y="183.2" transform="rotate(-90 152.4 183.2)">C9</text>
<text x="153.9" y="184.9" transform="rotate(-90 153.9 184.9)">100nF</text>
<text x="86.8" y="190.8">TP2</text>
<text x="146.1" y="190" transform="rotate(-90 146.1 190)">LM4040DBZ-10</text>
<text x="57.6" y="194.6">-12V</text>
<text x="84.3" y="192.5">TP_-12V</text>
<text x="145.8" y="195.8">GND</text>
</g>
<g font-size="1.8" fill="#a90000">
<text x="154.2" y="30.3" transform="rotate(-90 154.2 30.3)">3</text>
<text x="156.9" y="32.5">2</text>
<text x="212.6" y="34.8">39</text>
<text x="258.9" y="34.8">1</text>
<text x="35.9" y="39.4">TN</text>
<text x="36.5" y="41.9">T</text>
<text x="58" y="41.9">9</text>
<text x="154.2" y="36.6" transform="rotate(-90 154.2 36.6)">1</text>
<text x="212.6" y="37.3">38</text>
<text x="258.3" y="37.3">36</text>
<text x="258.3" y="39.9">37</text>
<text x="36.4" y="44.4">S</text>
<text x="57.4" y="47">10</text>
<text x="70.7" y="44.4">8</text>
<text x="93.2" y="44.4">13</text>
<text x="105.9" y="47">14</text>
<text x="212.6" y="47.5">16</text>
<text x="212.6" y="45">20</text>
<text x="212.6" y="42.4">21</text>
<text x="258.3" y="47.5">14</text>
<text x="93.2" y="49.5">12</text>
<text x="212.6" y="50">17</text>
<text x="212.6" y="52.6">18</text>
<text x="258.3" y="50">15</text>
<text x="154.2" y="58" transform="rotate(-90 154.2 58)">3</text>
<text x="212.6" y="55.1">19</text>
<text x="258.3" y="57.7">12</text>
<text x="154.2" y="64.3" transform="rotate(-90 154.2 64.3)">1</text>
<text x="156.9" y="60.2">2</text>
<text x="212.6" y="60.2">22</text>
<text x="212.6" y="62.7">23</text>
<text x="212.6" y="65.3">24</text>
<text x="258.3" y="60.2">13</text>
<text x="212.6" y="67.8">25</text>
<text x="212.6" y="70.4">26</text>
<text x="258.9" y="67.8">8</text>
<text x="258.9" y="70.4">9</text>
<text x="212.6" y="72.9">27</text>
<text x="212.6" y="75.4">28</text>
<text x="212.6" y="78">29</text>
<text x="258.3" y="72.9">10</text>
<text x="258.3" y="75.4">11</text>
<text x="212.6" y="80.5">30</text>
<text x="258.9" y="83.1">5</text>
<text x="154.2" y="85.9" transform="rotate(-90 154.2 85.9)">3</text>
<text x="156.9" y="88.1">2</text>
<text x="212.6" y="85.6">31</text>
<text x="212.6" y="88.1">32</text>
<text x="258.9" y="88.1">3</text>
<text x="258.9" y="85.6">4</text>
<text x="50.6" y="91.9">2</text>
<text x="63.3" y="94.5">1</text>
<text x="86.2" y="94.5">6</text>
<text x="117.4" y="94.5">TN</text>
<text x="154.2" y="92.2" transform="rotate(-90 154.2 92.2)">1</text>
<text x="212.6" y="90.7">33</text>
<text x="212.6" y="93.2">34</text>
<text x="212.6" y="95.8">35</text>
<text x="258.9" y="90.7">2</text>
<text x="258.9" y="93.2">6</text>
<text x="258.9" y="95.8">7</text>
<text x="50.6" y="97">3</text>
<text x="86.2" y="99.6">5</text>
<text x="98.9" y="97">7</text>
<text x="117.9" y="99.6">S</text>
<text x="118.1" y="97">T</text>
<text x="236.5" y="102.4" transform="rotate(-90 236.5 102.4)">40</text>
<text x="72.4" y="135.9" transform="rotate(-90 72.4 135.9)">5</text>
<text x="38.4" y="140.7">TN</text>
<text x="39.1" y="143.3">T</text>
<text x="68.2" y="138.2">3</text>
<text x="68.2" y="143.3">4</text>
<text x="80.9" y="140.7">1</text>
<text x="38.9" y="145.8">S</text>
<text x="72.4" y="147.4" transform="rotate(-90 72.4 147.4)">2</text>
<text x="25.3" y="165.9">10</text>
<text x="25.9" y="173.5">7</text>
<text x="25.9" y="170.9">8</text>
<text x="25.9" y="168.4">9</text>
<text x="56.6" y="172" transform="rotate(-90 56.6 172)">4</text>
<text x="25.9" y="178.6">5</text>
<text x="25.9" y="176">6</text>
<text x="25.9" y="183.6">3</text>
<text x="25.9" y="181.1">4</text>
<text x="56.6" y="184" transform="rotate(-90 56.6 184)">11</text>
<text x="147.6" y="185.8" transform="rotate(-90 147.6 185.8)">1</text>
<text x="147.6" y="180.8" transform="rotate(-90 147.6 180.8)">2</text>
<text x="25.9" y="188.7">1</text>
<text x="25.9" y="186.2">2</text>
</g>
</svg>
